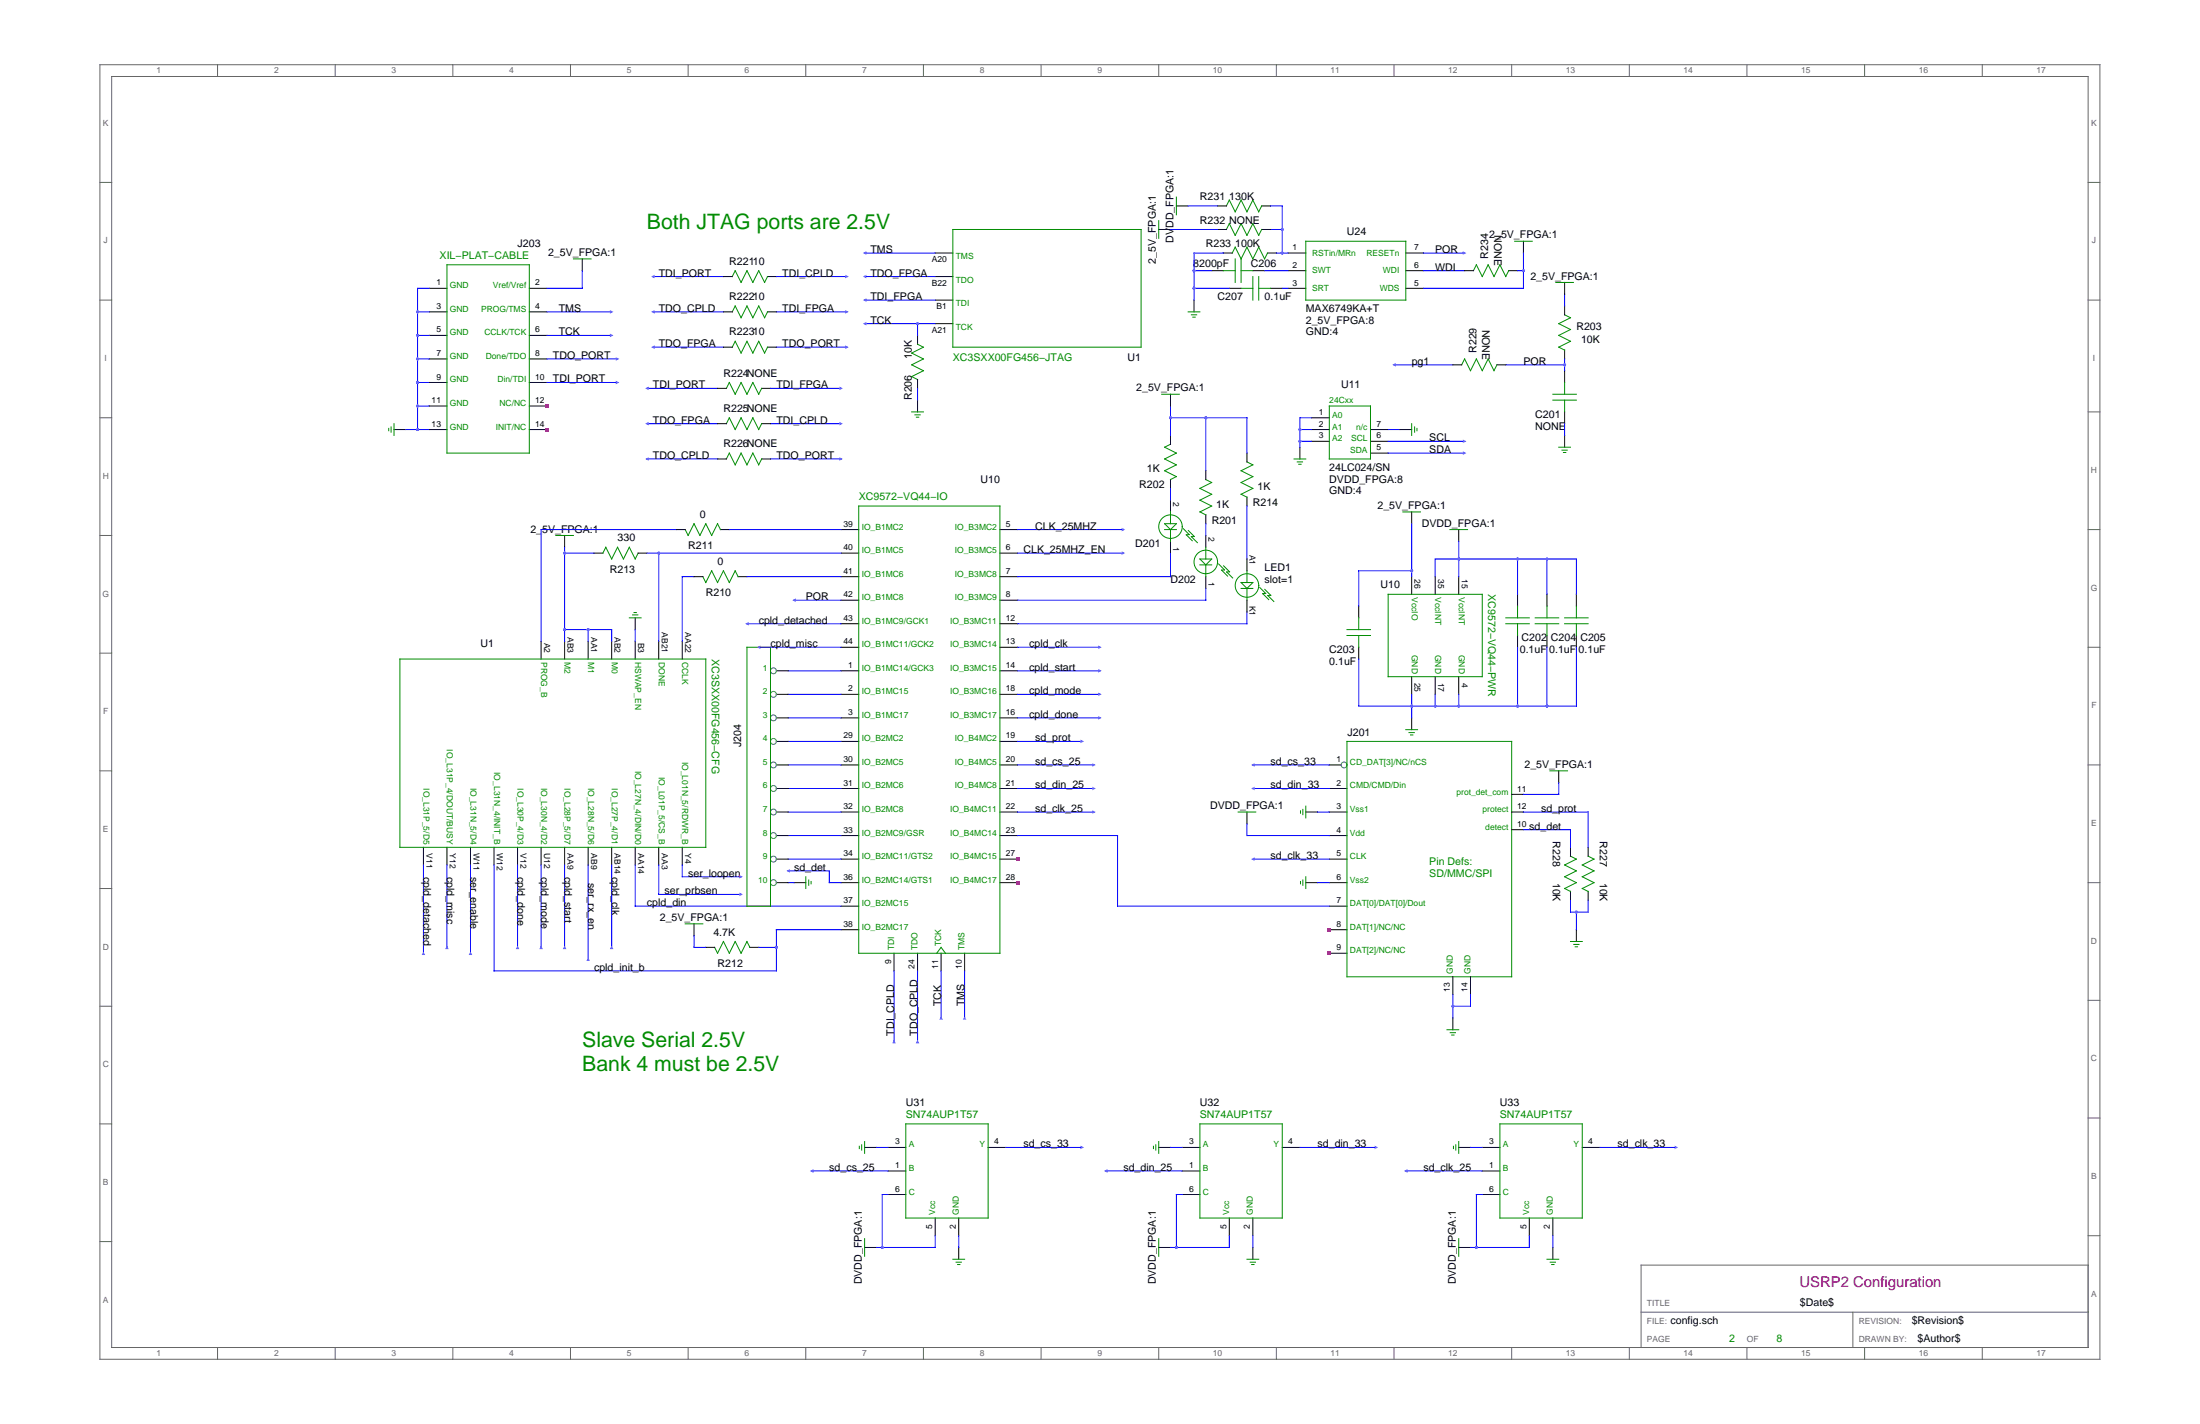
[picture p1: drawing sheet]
<svg xmlns="http://www.w3.org/2000/svg" width="432mm" height="279mm" viewBox="0 0 432 279" stroke-linecap="round" stroke-linejoin="round" font-family="sans-serif">
<g fill="none" stroke="#000" stroke-width=".2">
<path d="M114.3 50.8v2.3M180.1 65.8v1.8M180.1 74.5v1.7M180.1 78.5v2.3M307.1 60v1.8M307.1 68.7v1.7M307.1 72.7v2.3M229.7 85.4v1.8M229.7 94.1v1.7M229.7 98.1v2.3M236.7 92.4v1.7M307.1 80.8v2.3"/>
<path d="M307.1 85.4v2.3M229.7 106.2v2.3M236.7 101v1.8M260.9 150.1h2.3M260.9 154.7h3.5M260.9 159.3h3.5M296.7 159.3h2.3M296.7 155.9h2.3M260.9 163.9h3.5M260.9 168.6h3.5M260.9 173.2h3.5M260.9 177.8h3.5"/>
<path d="M296.7 162.8h2.3M260.9 182.4h3.5M260.9 187h3.5M285.2 191.7v3.4M288.6 191.7v3.4"/>
</g>
<g fill="none" stroke="#008b00" stroke-width=".2">
<path d="M112.5 50.8h3.5M180.1 67.5l1.1 .6-2.3 1.2 2.3 1.1-2.3 1.2 2.3 1.1-2.3 1.2 1.2 .6M304.8 77.4h4.6M304.8 78.5h4.6M307.1 75v2.4M307.1 78.5v2.3M307.1 61.8l1.1 .5-2.3 1.2 2.3 1.2-2.3 1.1 2.3 1.2-2.3 1.1 1.2 .6M178.9 80.8h2.3M179.6 81.4h1M179.9 81.9h.4M229.7 87.2l-1.1 .5 2.3 1.2-2.3 1.2 2.3 1.1-2.3 1.2 2.3 1.1-1.2 .6M236.7 94.1l1.1 .6-2.3 1.1 2.3 1.2-2.3 1.1 2.3 1.2-2.3 1.1 1.2 .6"/>
<path d="M305.9 87.7h2.3M306.6 88.3h1M306.9 88.8h.4M228.6 102.8h2.3l-1.2 1.1zM228.6 103.9h2.3M229.7 100.4v2.4M229.7 103.9v2.3M232.3 103.7l1.1 1.2h-.6l1.2 1.2M233.2 104.1l1.2 1.2h-.6l1.2 1.2M264.4 145.5h32.3v46.2h-32.3z"/>
<circle cx="229.7" cy="103.3" r="2.31"/>
</g>
<path d="M307.1 57.7v2.3M180.1 63.5v2.3M180.1 76.2v2.3M295.5 71.6h11.6M307.1 70.4v2.3M229.7 95.8v2.3M236.7 82v10.4M307.1 83.1v2.3" fill="none" stroke="#00f" stroke-width=".2"/>
<circle cx="263.8" cy="150.1" r=".58" fill="none" stroke="#008b8b" stroke-width=".2"/>
<g fill="#f00">
<path d="M260.6 182.1h.7v.7h-.7z"/>
<path d="M260.6 186.7h.7v.7h-.7z"/>
</g>
<g fill="none" stroke="#000" stroke-width=".2">
<path d="M84.3 56.6h3.4M103.9 56.6h3.5M183.6 58.9h3.4M183.6 54.3h3.4M183.6 49.6h3.4M84.3 61.2h3.4M84.3 65.8h3.4M84.3 70.4h3.4M84.3 75h3.4M84.3 79.7h3.4M103.9 61.2h3.5M103.9 65.8h3.5"/>
<path d="M103.9 70.4h3.5M103.9 75h3.5M103.9 79.7h3.5M183.6 63.5h3.4M77.3 84.3h2.3M84.3 84.3h3.4M103.9 84.3h3.5M106.2 125.8v3.5M110.8 125.8v3.5M115.4 125.8v3.5M120.1 125.8v3.5M124.7 125.8v3.5"/>
<path d="M129.3 125.8v3.5M133.9 125.8v3.5M244.7 159.3v2.3M256.3 159.3h2.3M83.1 166.3v3.4M87.7 166.3v3.4M92.3 166.3v3.4M97 166.3v3.4M101.6 166.3v3.4M106.2 166.3v3.4M110.8 166.3v3.4M115.4 166.3v3.4"/>
<path d="M120.1 166.3v3.4M124.7 166.3v3.4M129.3 166.3v3.4M133.9 166.3v3.4M256.3 173.2h2.3"/>
</g>
<g fill="none" stroke="#008b00" stroke-width=".2">
<path d="M87.7 52h16.2v36.9h-16.2zM187 45h37v23.1h-37zM76.3 84.1v.4M76.8 83.8v1M77.3 83.1v2.3M78.5 129.3h60v37h-60zM243 159.3h3.5M255.3 159.1v.5M255.7 158.8v1M256.3 158.2v2.3M255.3 173v.4M255.7 172.7v1"/>
<path d="M256.3 172v2.3"/>
</g>
<path d="M82 56.6v27.7M82 75h2.3M82 79.7h2.3M79.6 84.3h4.7M258.6 159.3h2.3M244.7 163.9h16.2M258.6 173.2h2.3" fill="none" stroke="#00f" stroke-width=".2"/>
<g fill="#f00">
<path d="M107 79.3h.7v.7h-.7z"/>
<path d="M107 83.9h.7v.7h-.7z"/>
</g>
<path d="M82 56.6h2.3M114.3 53.1v3.5h-6.9M169.7 58.9h13.9M169.7 54.3h13.9M82 70.4h2.3M82 65.8h2.3M82 61.2h2.3M169.7 63.5h13.9" fill="none" stroke="#00f" stroke-width=".2"/>
<g fill="none" stroke="#000" stroke-width=".2">
<path d="M165.1 103.9h3.4M165.1 108.5h3.4M165.1 113.1h3.4M165.1 117.8h3.4M196.3 103.9h3.4M196.3 108.5h3.4M196.3 113.1h3.4M196.3 117.8h3.4M277.1 113.1v3.5M281.7 113.1v3.5M286.3 113.1v3.5M165.1 122.4h3.4"/>
<path d="M165.1 127h3.4M165.1 131.6h3.4M165.1 136.2h3.4M196.3 122.4h3.4M196.3 127h3.4M196.3 131.6h3.4M196.3 136.2h3.4M277.1 132.8v3.4M281.7 132.8v3.4M286.3 132.8v3.4M165.1 140.9h3.4M165.1 145.5h3.4"/>
<path d="M165.1 150.1h3.4M165.1 154.7h3.4M165.1 159.3h3.4M196.3 140.9h3.4M196.3 145.5h3.4M196.3 150.1h3.4M196.3 154.7h3.4M196.3 159.3h3.4M165.1 163.9h3.4M165.1 168.6h3.4M165.1 173.2h3.4M165.1 177.8h3.4"/>
<path d="M196.3 163.9h3.4M196.3 168.6h3.4M196.3 173.2h3.4M165.1 182.4h3.4M175.5 187v3.5M180.1 187v3.5M184.7 187v3.5M189.3 187v3.5"/>
</g>
<path d="M168.5 99.3h27.8v87.7h-27.8zM272.5 116.6h18.4v16.2h-18.4zM183.8 187l.9-1.1 .9 1.1" fill="none" stroke="#008b00" stroke-width=".2"/>
<g fill="#f00">
<path d="M199.4 168.2h.7v.7h-.7z"/>
<path d="M199.4 172.8h.7v.7h-.7z"/>
</g>
<g fill="none" stroke="#00f" stroke-width=".2">
<path d="M128.1 54.3h13.9M152.4 54.3h13.8M169.7 49.6h13.9M229.7 45h9.3M233.2 40.4h5.8M234.4 53.1h3.4M234.4 56.6h6.9M240.1 49.6h-5.7v9.3M248.2 53.1h4.6M249.4 45h2.3M249.4 40.4h2.3v9.2M250.5 49.6h2.3"/>
<path d="M251.7 56.6h1.1M279.4 49.6h8.1M279.4 53.1h8.1M297.9 53.1h1.1M299 49.6v7h-19.6M107.4 65.8h12.7M107.4 61.2h12.7M107.4 70.4h13.8M107.4 75h13.8M127 76.2h13.8M128.1 61.2h13.9M128.1 68.1h13.9"/>
<path d="M151.2 76.2h13.9M152.4 61.2h13.8M152.4 68.1h13.8M229.7 79.7v5.7M273.6 71.6h11.6M127 83.1h13.8M127 90.1h13.8M151.2 83.1h13.9M151.2 90.1h13.9M229.7 82h15v6.9M244.7 99.3v10.4M255.1 86.6h2.3"/>
<path d="M255.1 84.3h2.3M257.4 82h-2.3v5.7M272.5 86.6h15M272.5 88.9h15M272.5 84.3h2.3M110.8 108.5h5.8M110.8 107.4v18.4M127 108.5h38.1M129.3 108.5v17.3M132.8 103.9h-26.6v21.9M136.2 113.1h-2.3v12.7M143.1 103.9h22"/>
<path d="M146.6 113.1h18.5M155.8 117.8h9.3M199.7 103.9h20.8M199.7 108.5h20.8M229.7 108.5v4.6h-30M236.7 115.5v2.3h-37M236.7 102.8v2.3M277.1 102.8v10.3M277.1 112h-10.4v6.9M281.7 113.1v-3.4h27.7v6.9M286.3 106.2v6.9M297.9 109.7v6.9"/>
<path d="M303.6 109.7v6.9M110.8 123.5h9.3v2.3M115.4 123.5v2.3M124.7 123.5v2.3M146.6 122.4h18.5M148.9 127h16.2M154.7 131.6h10.4M154.7 136.2h10.4M199.7 131.6h16.2M199.7 136.2h16.2M199.7 127h16.2M244.7 120.1v2.3h-45"/>
<path d="M277.1 136.2v4.7M281.7 136.2v2.3M286.3 136.2v2.3M297.9 127v11.5M303.6 127v11.5M309.4 127v11.5h-42.7v-9.2M154.7 159.3h10.4M154.7 154.7h10.4M154.7 150.1h10.4M154.7 140.9h10.4M154.7 145.5h10.4M199.7 159.3h15"/>
<path d="M199.7 154.7h15M199.7 150.1h15M199.7 140.9h16.2M199.7 145.5h12.7M245.9 154.7h15M245.9 150.1h15M299 159.3h12.7v7M305.9 153.6v2.3h-6.9M83.1 169.7v17.3M87.7 169.7v16.2M92.3 169.7v17.3M97 169.7v20.8h55.4v-8.1h12.7"/>
<path d="M101.6 169.7v16.2M106.2 169.7v16.2M110.8 169.7v16.2M115.4 169.7v18.5M120.1 169.7v16.2M124.7 169.7v8.1h40.4M129.3 169.7v5.8h16.2M133.9 169.7v2.3h11.6M154.7 163.9h10.4M154.7 168.6h10.4M154.7 173.2h1.1M154.7 170.9h8.1v2.3h2.3"/>
<path d="M199.7 163.9h19.6v13.9h41.6M244.7 161.6v2.3M245.9 168.6h15M299 162.8h9.2v3.5M308.2 176.6v2.4h3.5v-2.4M309.4 179v3.4M136.2 183.6v2.3h2.3M148.9 185.9h3.5M175.5 190.5v13.9M180.1 190.5v13.9M184.7 190.5v9.2M189.3 190.5v9.2"/>
<path d="M285.2 195.1v4.6M288.6 195.1v2.3h-3.4M159.3 229.8h15M172 225.1h2.3M174.3 234.4h-1.1v10.4M197.4 225.1h15M217 229.8h15M229.7 225.1h2.3M232 234.4h-1.1v10.4M255.1 225.1h15M275.9 229.8h15M288.6 225.1h2.3"/>
<path d="M290.9 234.4h-1.1v10.4M314 225.1h15M183.6 242.5v2.3h-11.6M188.2 242.5v2.3M241.3 242.5v2.3h-11.6M245.9 242.5v2.3M300.2 242.5v2.3h-11.6M304.8 242.5v2.3"/>
</g>
<g fill="none" stroke="#000" stroke-width=".2">
<path d="M142 54.3h1.7M150.6 54.3h1.8M227.4 45h2.3M230.9 40.4h2.3M234.4 58.9v2.3M237.8 53.1h2.3M239 45h1.7M239 40.4h1.7M240.1 49.6h1.8M241.3 56.6h2.3M245.9 53.1h2.3M247.6 45h1.8"/>
<path d="M247.6 40.4h1.8M248.8 49.6h1.7M249.4 56.6h2.3M252.8 53.1h3.5M252.8 56.6h3.5M252.8 49.6h3.5M275.9 53.1h3.5M275.9 56.6h3.5M275.9 49.6h3.5M287.5 53.1h1.7M296.1 53.1h1.8M299 47.3v2.3"/>
<path d="M307.1 55.4v2.3M140.8 76.2h1.8M142 61.2h1.7M142 68.1h1.7M149.5 76.2h1.7M150.6 61.2h1.8M150.6 68.1h1.8M229.7 77.4v2.3M285.2 71.6h1.7M293.8 71.6h1.7M140.8 83.1h1.8M140.8 90.1h1.8"/>
<path d="M149.5 83.1h1.7M149.5 90.1h1.7M244.7 88.9v1.7M244.7 97.5v1.8M255.1 87.7v2.4M257.4 82h3.5M257.4 86.6h3.5M257.4 84.3h3.5M269 88.9h3.5M269 86.6h3.5M269 84.3h3.5M274.8 84.3h2.3"/>
<path d="M110.8 105.1v2.3M116.6 108.5h1.7M125.2 108.5h1.8M132.8 103.9h1.7M136.2 113.1h1.7M141.4 103.9h1.7M144.9 113.1h1.7M236.7 105.1v2.3M236.7 113.1v2.4M244.7 109.7v2.3M244.7 117.8v2.3M266.7 118.9v2.3"/>
<path d="M277.1 100.4v2.4M286.3 103.9v2.3M297.9 116.6v2.3M303.6 116.6v2.3M309.4 116.6v2.3M124.7 121.2v2.3M152.4 131.6h2.3M152.4 136.2h2.3M266.7 127v2.3M297.9 124.7v2.3M303.6 124.7v2.3M309.4 124.7v2.3"/>
<path d="M152.4 140.9h2.3M152.4 145.5h2.3M152.4 150.1h2.3M152.4 154.7h2.3M152.4 159.3h2.3M277.1 140.9v2.3M305.9 151.2v2.4M152.4 173.2h2.3M152.4 163.9h2.3M152.4 168.6h2.3M155.8 173.2h2.4M308.2 166.3v1.7"/>
<path d="M308.2 174.9v1.7M311.7 166.3v1.7M311.7 174.9v1.7M136.2 181.3v2.3M138.5 185.9h1.8M147.2 185.9h1.7M285.2 199.7v2.3M309.4 182.4v2.3M169.7 225.1h2.3M174.3 225.1h3.5M174.3 229.8h3.5M174.3 234.4h3.5"/>
<path d="M183.6 239v3.5M188.2 239v3.5M193.9 225.1h3.5M227.4 225.1h2.3M232 225.1h3.5M232 229.8h3.5M232 234.4h3.5M241.3 239v3.5M245.9 239v3.5M251.7 225.1h3.4M286.3 225.1h2.3M290.9 225.1h3.5"/>
<path d="M290.9 229.8h3.5M290.9 234.4h3.5M300.2 239v3.5M304.8 239v3.5M310.6 225.1h3.4M169.7 244.8h2.3M188.2 244.8v2.3M227.4 244.8h2.3M245.9 244.8v2.3M286.3 244.8h2.3M304.8 244.8v2.3"/>
</g>
<g fill="none" stroke="#008b00" stroke-width=".2">
<path d="M230.9 38.7v3.4M143.7 54.3l.6-1.2 1.2 2.3 1.1-2.3 1.2 2.3 1.1-2.3 1.2 2.3 .5-1.1M227.4 43.3v3.5M240.1 53.1h2.3M240.7 40.4l.6-1.1 1.1 2.3 1.2-2.3 1.1 2.3 1.2-2.3 1.2 2.3 .5-1.2M240.7 45l.6-1.1 1.1 2.3 1.2-2.3 1.1 2.3 1.2-2.3 1.2 2.3 .5-1.2M241.9 49.6l.5-1.1 1.2 2.3M242.4 50.8v4.6M243.6 50.8v4.6M243.6 53.1h2.3M243.6 56.6h2.3M245.9 54.3v4.6"/>
<path d="M247.1 54.3v4.6M247.1 56.6h2.3M248.8 49.6l-.6 1.2-1.1-2.3-1.2 2.3-1.2-2.3-1.1 2.3M256.3 47.3h19.6v11.6h-19.6zM289.2 53.1l.6-1.1 1.1 2.3 1.2-2.3 1.1 2.3 1.2-2.3 1.1 2.3 .6-1.2M297.3 47.3h3.4M305.4 55.4h3.4M142.6 76.2l.5-1.2 1.2 2.4 1.2-2.4 1.1 2.4 1.2-2.4 1.1 2.4 .6-1.2M143.7 61.2l.6-1.2 1.2 2.3 1.1-2.3 1.2 2.3 1.1-2.3 1.2 2.3 .5-1.1M143.7 68.1l.6-1.1 1.2 2.3 1.1-2.3 1.2 2.3 1.1-2.3 1.2 2.3 .5-1.2M228 77.4h3.5M233.2 61.2h2.3"/>
<path d="M233.8 61.8h1.1M234.1 62.2h.5M260.9 79.7h8.1v10.4h-8.1zM286.9 71.6l.6-1.2 1.1 2.3 1.2-2.3 1.1 2.3 1.2-2.3 1.1 2.3 .6-1.1M142.6 83.1l.5-1.1 1.2 2.3 1.2-2.3 1.1 2.3 1.2-2.3 1.1 2.3 .6-1.2M142.6 90.1l.5-1.2 1.2 2.3 1.2-2.3 1.1 2.3 1.2-2.3 1.1 2.3 .6-1.1M244.7 90.6l1.2 .6-2.3 1.2 2.3 1.1-2.3 1.2 2.3 1.1-2.3 1.2 1.1 .6M254 90.1h2.3M254.6 90.6h1.1M254.9 91.1h.5M277.1 83.1v2.3M277.6 83.8v1"/>
<path d="M278.1 84.1v.4M109.1 105.1h3.4M118.3 108.5l.6-1.1 1.2 2.3 1.1-2.3 1.2 2.3 1.1-2.3 1.2 2.3 .5-1.2M134.5 103.9l.6 1.2 1.1-2.3 1.2 2.3 1.1-2.3 1.2 2.3 1.1-2.3 .6 1.1M137.9 113.1l.6 1.2 1.2-2.3 1.1 2.3 1.2-2.3 1.1 2.3 1.2-2.3 .6 1.1M235.5 109.7h2.3l-1.1 1.1zM235.5 110.8h2.3M236.7 107.4v2.3M236.7 110.8v2.3M239.2 110.7l1.1 1.1-.5 .1 1.1 1.1M240.2 111l1.1 1.2h-.5l1.1 1.2M243.6 114.3h2.3l-1.2 1.2z"/>
<path d="M243.6 115.5h2.3M244.7 112v2.3M244.7 115.5v2.3M247.3 115.3l1.1 1.1-.5 .1 1.1 1.1M248.2 115.6l1.2 1.2-.6 .1 1.2 1.1M275.3 100.4h3.5M284.6 103.9h3.4M297.9 118.9v2.3M303.6 118.9v2.3M309.4 118.9v2.3M123.5 121.2h2.3M124.2 120.7h1"/>
<path d="M124.4 120.2h.5M146.6 127h4.6v50.8h-4.6zM264.4 123.5h4.6M264.4 124.7h4.6M266.7 121.2v2.3M266.7 124.7v2.3M295.5 121.2h4.7M295.5 122.4h4.7M297.9 122.4v2.3M301.3 121.2h4.6M301.3 122.4h4.6M303.6 122.4v2.3"/>
<path d="M307.1 121.2h4.6M307.1 122.4h4.6M309.4 122.4v2.3M275.9 143.2h2.3M276.6 143.7h1M276.8 144.2h.5M304.2 151.2h3.5M158.2 172v2.3M158.7 172.7v1M159.2 173v.4M308.2 168l1.2 .6-2.3 1.1 2.3 1.2-2.3 1.1 2.3 1.2-2.3 1.1 1.1 .6M311.7 168l1.2 .6-2.3 1.1 2.3 1.2-2.3 1.1 2.3 1.2-2.3 1.1 1.1 .6"/>
<path d="M134.5 181.3h3.4M140.3 185.9l.5 1.1 1.2-2.3 1.1 2.3 1.2-2.3 1.2 2.3 1.1-2.3 .6 1.2M308.2 184.7h2.4M308.9 185.3h1M309.2 185.8h.4M284 202h2.3M284.6 202.6h1.1M284.9 203.1h.5M168.7 224.9v.5M169.1 224.6v1.1M169.7 224v2.3M177.8 220.5h16.1v18.5h-16.1z"/>
<path d="M226.4 224.9v.5M226.8 224.6v1.1M227.4 224v2.3M235.5 220.5h16.2v18.5h-16.2zM285.3 224.9v.5M285.7 224.6v1.1M286.3 224v2.3M294.4 220.5h16.2v18.5h-16.2zM169.7 243v3.5M187 247.1h2.3M187.7 247.7h1M187.9 248.1h.5"/>
<path d="M227.4 243v3.5M244.7 247.1h2.4M245.4 247.7h1M245.7 248.1h.4M286.3 243v3.5M303.6 247.1h2.3M304.3 247.7h1M304.6 248.1h.4"/>
<circle cx="236.7" cy="110.3" r="2.31"/>
<circle cx="244.7" cy="114.9" r="2.31"/>
</g>
<g fill="none" stroke="#008b8b" stroke-width=".2">
<circle cx="151.8" cy="136.2" r=".58"/>
<circle cx="151.8" cy="131.6" r=".58"/>
<circle cx="151.8" cy="154.7" r=".58"/>
<circle cx="151.8" cy="159.3" r=".58"/>
<circle cx="151.8" cy="145.5" r=".58"/>
<circle cx="151.8" cy="150.1" r=".58"/>
<circle cx="151.8" cy="140.9" r=".58"/>
<circle cx="151.8" cy="163.9" r=".58"/>
<circle cx="151.8" cy="168.6" r=".58"/>
<circle cx="151.8" cy="173.2" r=".58"/>
</g>
<g fill="none" stroke="#666" stroke-width=".2">
<path d="M19.6 12.7h392.6v254h-392.6zM21.9 15h387.9v249.4h-387.9zM42.7 12.7v2.3M65.8 12.7v2.3M88.9 12.7v2.3M112 12.7v2.3M135.1 12.7v2.3M158.2 12.7v2.3M181.2 12.7v2.3M204.3 12.7v2.3M227.4 12.7v2.3M250.5 12.7v2.3"/>
<path d="M273.6 12.7v2.3M296.7 12.7v2.3M319.8 12.7v2.3M342.9 12.7v2.3M366 12.7v2.3M389.1 12.7v2.3M19.6 35.8h2.3M409.8 35.8h2.4M19.6 58.9h2.3M409.8 58.9h2.4M19.6 82h2.3M409.8 80.8h2.4"/>
<path d="M19.6 105.1h2.3M409.8 103.9h2.4M19.6 128.2h2.3M409.8 127h2.4M19.6 151.2h2.3M409.8 150.1h2.4M19.6 174.3h2.3M409.8 173.2h2.4M19.6 197.4h2.3M409.8 196.3h2.4M409.8 219.4h2.4M19.6 220.5h2.3"/>
<path d="M19.6 243.6h2.3M322.1 257.5h87.7M363.7 257.5v6.9M409.8 248.2h-87.7v16.2M409.8 242.5h2.4M42.7 264.4v2.3M65.8 264.4v2.3M88.9 264.4v2.3M112 264.4v2.3M135.1 264.4v2.3M158.2 264.4v2.3M181.2 264.4v2.3"/>
<path d="M204.3 264.4v2.3M227.4 264.4v2.3M250.5 264.4v2.3M273.6 264.4v2.3M296.7 264.4v2.3M319.8 264.4v2.3M342.9 264.4v2.3M366 264.4v2.3M389.1 264.4v2.3"/>
</g>
<g fill="#a020f0">
<circle cx="236.7" cy="82" r=".29"/>
<circle cx="307.1" cy="71.6" r=".29"/>
<circle cx="180.1" cy="63.5" r=".29"/>
</g>
<g fill="#f00">
<path d="M260.6 182.1h.7v.7h-.7z"/>
<path d="M260.6 186.7h.7v.7h-.7z"/>
</g>
<g fill="#a020f0">
<circle cx="82" cy="84.3" r=".29"/>
<circle cx="82" cy="75" r=".29"/>
<circle cx="82" cy="79.7" r=".29"/>
<circle cx="82" cy="70.4" r=".29"/>
<circle cx="82" cy="65.8" r=".29"/>
<circle cx="82" cy="61.2" r=".29"/>
</g>
<g fill="#f00">
<path d="M107 79.3h.7v.7h-.7z"/>
<path d="M107 83.9h.7v.7h-.7z"/>
</g>
<g fill="#a020f0">
<path d="M169.4 58.9l.6-.4v.7z"/>
<path d="M169.4 63.5l.6-.3v.6z"/>
<path d="M169.4 54.3l.6-.4v.7z"/>
<circle cx="82" cy="70.4" r=".29"/>
<circle cx="82" cy="65.8" r=".29"/>
<circle cx="82" cy="61.2" r=".29"/>
<circle cx="180.1" cy="63.5" r=".29"/>
</g>
<g fill="#f00">
<path d="M199.4 168.2h.7v.7h-.7z"/>
<path d="M199.4 172.8h.7v.7h-.7z"/>
</g>
<g fill="#a020f0">
<path d="M214.4 159l.7 .3-.7 .4z"/>
<path d="M214.4 154.4l.7 .3-.7 .4z"/>
<path d="M214.4 149.7l.7 .4-.7 .3z"/>
<path d="M146.3 122.4l.7-.4v.7z"/>
<path d="M155.5 117.8l.7-.4v.7z"/>
<path d="M215.5 126.7l.7 .3-.7 .3z"/>
<path d="M215.5 131.3l.7 .3-.7 .4z"/>
<path d="M215.5 135.9l.7 .3-.7 .4z"/>
<path d="M215.5 140.5l.7 .4-.7 .3z"/>
<path d="M287.1 86.2l.7 .4-.7 .3z"/>
<path d="M287.1 88.6l.7 .3-.7 .3z"/>
<path d="M120.1 185.5l.3 .7h-.7z"/>
<path d="M110.8 185.5l.4 .7h-.7z"/>
<path d="M106.2 185.5l.3 .7h-.6z"/>
<path d="M101.6 185.5l.3 .7h-.7z"/>
<path d="M145.1 171.7l.7 .3-.7 .4z"/>
<path d="M145.1 175.1l.7 .4-.7 .3z"/>
<path d="M115.4 187.8l.4 .7h-.7z"/>
<path d="M92.3 186.7l.4 .7h-.7z"/>
<path d="M220.2 103.6l.6 .3-.6 .4z"/>
<path d="M220.2 108.2l.6 .3-.6 .4z"/>
<path d="M184.7 199.4l.4 .7h-.7z"/>
<path d="M189.3 199.4l.4 .7h-.7z"/>
<path d="M119.7 65.5l.7 .3-.7 .4z"/>
<path d="M119.7 60.8l.7 .4-.7 .3z"/>
<path d="M169.4 49.6l.6-.3v.7z"/>
<path d="M120.9 70.1l.7 .3-.7 .4z"/>
<path d="M120.9 74.7l.7 .3-.7 .4z"/>
<path d="M175.5 204l.3 .7h-.7z"/>
<path d="M180.1 204l.3 .7h-.7z"/>
<path d="M127.8 54.3l.7-.4v.7z"/>
<path d="M165.9 60.8l.7 .4-.7 .3z"/>
<path d="M165.9 53.9l.7 .4-.7 .3z"/>
<path d="M127.8 68.1l.7-.3v.7z"/>
<path d="M165.9 67.8l.7 .3-.7 .4z"/>
<path d="M127.8 61.2l.7-.4v.7z"/>
<path d="M126.6 76.2l.7-.3v.6z"/>
<path d="M164.7 75.9l.7 .3-.7 .3z"/>
<path d="M164.7 82.8l.7 .3-.7 .4z"/>
<path d="M126.6 83.1l.7-.3v.7z"/>
<path d="M164.7 89.7l.7 .4-.7 .3z"/>
<path d="M126.6 90.1l.7-.4v.7z"/>
<path d="M83.1 186.7l.4 .7h-.7z"/>
<path d="M87.7 185.5l.4 .7h-.7z"/>
<path d="M148.6 127l.7-.3v.6z"/>
<path d="M212.1 145.1l.7 .4-.7 .3z"/>
<path d="M154.3 170.9l.7-.4v.7z"/>
<path d="M273.3 71.6l.7-.4v.7z"/>
<path d="M287.1 49.3l.7 .3-.7 .4z"/>
<path d="M245.6 150.1l.6-.4v.7z"/>
<path d="M245.6 154.7l.6-.3v.7z"/>
<path d="M245.6 168.6l.6-.4v.7z"/>
<path d="M159 229.8l.7-.4v.7z"/>
<path d="M212.1 224.8l.7 .3-.7 .4z"/>
<path d="M216.7 229.8l.7-.4v.7z"/>
<path d="M269.8 224.8l.7 .3-.7 .4z"/>
<path d="M275.6 229.8l.7-.4v.7z"/>
<path d="M328.7 224.8l.7 .3-.7 .4z"/>
<circle cx="286.3" cy="109.7" r=".29"/>
<circle cx="286.3" cy="138.5" r=".29"/>
<circle cx="281.7" cy="138.5" r=".29"/>
<circle cx="277.1" cy="138.5" r=".29"/>
<circle cx="277.1" cy="112" r=".29"/>
<circle cx="110.8" cy="123.5" r=".29"/>
<circle cx="115.4" cy="123.5" r=".29"/>
<circle cx="129.3" cy="108.5" r=".29"/>
<circle cx="229.7" cy="82" r=".29"/>
<circle cx="236.7" cy="82" r=".29"/>
<circle cx="297.9" cy="109.7" r=".29"/>
<circle cx="297.9" cy="138.5" r=".29"/>
<circle cx="303.6" cy="109.7" r=".29"/>
<circle cx="303.6" cy="138.5" r=".29"/>
<circle cx="110.8" cy="108.5" r=".29"/>
<circle cx="255.1" cy="84.3" r=".29"/>
<circle cx="255.1" cy="86.6" r=".29"/>
<circle cx="152.4" cy="185.9" r=".29"/>
<circle cx="309.4" cy="179" r=".29"/>
<circle cx="285.2" cy="197.4" r=".29"/>
<circle cx="299" cy="53.1" r=".29"/>
<circle cx="234.4" cy="53.1" r=".29"/>
<circle cx="234.4" cy="56.6" r=".29"/>
<circle cx="251.7" cy="49.6" r=".29"/>
<circle cx="251.7" cy="45" r=".29"/>
<circle cx="173.2" cy="244.8" r=".29"/>
<circle cx="230.9" cy="244.8" r=".29"/>
<circle cx="289.8" cy="244.8" r=".29"/>
</g>
<g font-size="4.2" fill="#008b00">
<text x="127" y="45">Both JTAG ports are 2.5V</text>
<text x="114.3" y="205.5">Slave Serial 2.5V</text>
<text x="114.3" y="210.1">Bank 4 must be 2.5V</text>
</g>
<text font-size="2.9" fill="#f00" x="353.2" y="252.5">USRP2 Configuration</text>
<g font-size="2.1">
<text x="235.5" y="39.3">R231</text>
<text x="241.3" y="39.3">130K</text>
<text x="230.3" y="47.6" transform="rotate(-90 230.3 47.6)">DVDD_FPGA:1</text>
<text x="235.5" y="43.9">R232 NONE</text>
<text x="264.4" y="46.2">U24</text>
<text x="292.3" y="46.8">2_5V_FPGA:1</text>
<text x="293.2" y="46.2" transform="rotate(90 293.2 46.2)">NONE</text>
<text x="101.6" y="48.5">J203</text>
<text x="107.6" y="50.2">2_5V_FPGA:1</text>
<text x="143.1" y="52">R22110</text>
<text x="170.9" y="49.6">TMS</text>
<text x="226.8" y="51.7" transform="rotate(-90 226.8 51.7)">2_5V_FPGA:1</text>
<text x="234.2" y="52.3">8200pF</text>
<text x="236.7" y="48.5">R233</text>
<text x="242.4" y="48.5">100K</text>
<text x="245.5" y="52.3">C206</text>
<text x="281.7" y="49.6">POR</text>
<text x="281.7" y="53.1">WDI</text>
<text x="292.1" y="50.8" transform="rotate(-90 292.1 50.8)">R234</text>
<text x="129.3" y="54.3">TDI_PORT</text>
<text x="143.1" y="58.9">R22210</text>
<text x="153.5" y="54.3">TDI_CPLD</text>
<text x="170.9" y="58.9">TDI_FPGA</text>
<text x="170.9" y="54.3">TDO_FPGA</text>
<text x="239" y="58.9">C207</text>
<text x="248.2" y="58.9">0.1uF</text>
<text x="300.4" y="54.8">2_5V_FPGA:1</text>
<text x="109.7" y="65.8">TCK</text>
<text x="109.7" y="61.2">TMS</text>
<text x="129.3" y="61.2">TDO_CPLD</text>
<text x="143.1" y="65.8">R22310</text>
<text x="153.5" y="61.2">TDI_FPGA</text>
<text x="170.9" y="63.5">TCK</text>
<text x="256.3" y="61.2">MAX6749KA+T</text>
<text x="256.3" y="63.5">2_5V_FPGA:8</text>
<text x="256.3" y="65.8">GND:4</text>
<text x="290.9" y="64.7" transform="rotate(90 290.9 64.7)">NONE</text>
<text x="309.4" y="64.7">R203</text>
<text x="108.5" y="70.4">TDO_PORT</text>
<text x="129.3" y="68.1">TDO_FPGA</text>
<text x="153.5" y="68.1">TDO_PORT</text>
<text x="178.9" y="70.4" transform="rotate(-90 178.9 70.4)">10K</text>
<text x="221.3" y="70.8">U1</text>
<text x="277.1" y="71.6">pg1</text>
<text x="289.8" y="69.3" transform="rotate(-90 289.8 69.3)">R229</text>
<text x="299" y="71.6">POR</text>
<text x="310.3" y="67.3">10K</text>
<text x="108.5" y="75">TDI_PORT</text>
<text x="128.1" y="76.2">TDI_PORT</text>
<text x="142" y="73.9">R224NONE</text>
<text x="152.4" y="76.2">TDI_FPGA</text>
<text x="223" y="76.8">2_5V_FPGA:1</text>
<text x="263.2" y="76.2">U11</text>
<text x="128.1" y="83.1">TDO_FPGA</text>
<text x="142" y="80.8">R225NONE</text>
<text x="152.4" y="83.1">TDI_CPLD</text>
<text x="178.9" y="78.5" transform="rotate(-90 178.9 78.5)">R206</text>
<text x="301.3" y="82">C201</text>
<text x="142" y="87.7">R226NONE</text>
<text x="280.5" y="86.6">SCL</text>
<text x="280.5" y="88.9">SDA</text>
<text x="301.3" y="84.3">NONE</text>
<text x="128.1" y="90.1">TDO_CPLD</text>
<text x="152.4" y="90.1">TDO_PORT</text>
<text x="192.4" y="94.7">U10</text>
<text x="223.6" y="95.8">R202</text>
<text x="225.1" y="92.7">1K</text>
<text x="260.9" y="92.4">24LC024/SN</text>
<text x="260.9" y="94.7">DVDD_FPGA:8</text>
<text x="137.4" y="101.6">0</text>
<text x="238.7" y="99.6">1K</text>
<text x="245.9" y="99.3">R214</text>
<text x="246.8" y="96.2">1K</text>
<text x="260.9" y="97">GND:4</text>
<text x="270.4" y="99.9">2_5V_FPGA:1</text>
<text x="104.1" y="104.5">2_5V_FPGA:1</text>
<text x="121.2" y="106.2">330</text>
<text x="135.1" y="107.7">R211</text>
<text x="203.2" y="103.9">CLK_25MHZ</text>
<text x="222.8" y="107.4">D201</text>
<text x="237.8" y="102.8">R201</text>
<text x="279.1" y="103.3">DVDD_FPGA:1</text>
<text x="119.7" y="112.3">R213</text>
<text x="140.8" y="110.8">0</text>
<text x="200.9" y="108.5">CLK_25MHZ_EN</text>
<text x="248.2" y="112">LED1</text>
<text x="138.5" y="117">R210</text>
<text x="158.2" y="117.8">POR</text>
<text x="229.7" y="114.3">D202</text>
<text x="248.2" y="114.3">slot=1</text>
<text x="270.9" y="115.5">U10</text>
<text x="148.9" y="122.4">cpld_detached</text>
<text x="298.6" y="125.8">C202</text>
<text x="304.4" y="125.8">C204</text>
<text x="310.2" y="125.8">C205</text>
<text x="94.3" y="127">U1</text>
<text x="151.2" y="127">cpld_misc</text>
<text x="202" y="127">cpld_clk</text>
<text x="202" y="131.6">cpld_start</text>
<text x="260.9" y="128.2">C203</text>
<text x="260.9" y="130.5">0.1uF</text>
<text x="298.3" y="128.2">0.1uF</text>
<text x="304.1" y="128.2">0.1uF</text>
<text x="309.8" y="128.2">0.1uF</text>
<text x="202" y="136.2">cpld_mode</text>
<text x="202" y="140.9">cpld_done</text>
<text x="145.5" y="146.6" transform="rotate(-90 145.5 146.6)">J204</text>
<text x="203.2" y="145.5">sd_prot</text>
<text x="264.5" y="144.3">J201</text>
<text x="203.2" y="154.7">sd_din_25</text>
<text x="203.2" y="150.1">sd_cs_25</text>
<text x="249.4" y="150.1">sd_cs_33</text>
<text x="249.4" y="154.7">sd_din_33</text>
<text x="299.2" y="150.7">2_5V_FPGA:1</text>
<text x="203.2" y="159.3">sd_clk_25</text>
<text x="237.5" y="158.7">DVDD_FPGA:1</text>
<text x="302.5" y="159.3">sd_prot</text>
<text x="300.2" y="162.8">sd_det</text>
<text x="304.8" y="165.1" transform="rotate(90 304.8 165.1)">R228</text>
<text x="314" y="165.1" transform="rotate(90 314 165.1)">R227</text>
<text x="83.1" y="172" transform="rotate(90 83.1 172)">cpld_detached</text>
<text x="87.7" y="172" transform="rotate(90 87.7 172)">cpld_misc</text>
<text x="92.3" y="172" transform="rotate(90 92.3 172)">ser_enable</text>
<text x="101.6" y="172" transform="rotate(90 101.6 172)">cpld_done</text>
<text x="106.2" y="172" transform="rotate(90 106.2 172)">cpld_mode</text>
<text x="110.8" y="172" transform="rotate(90 110.8 172)">cpld_start</text>
<text x="115.4" y="173.2" transform="rotate(90 115.4 173.2)">ser_rx_en</text>
<text x="120.1" y="172" transform="rotate(90 120.1 172)">cpld_clk</text>
<text x="135.1" y="172">ser_loopen</text>
<text x="155.8" y="170.9">sd_det</text>
<text x="249.4" y="168.6">sd_clk_33</text>
<text x="304.8" y="173.2" transform="rotate(90 304.8 173.2)">10K</text>
<text x="314" y="173.2" transform="rotate(90 314 173.2)">10K</text>
<text x="127" y="177.8">cpld_din</text>
<text x="130.4" y="175.5">ser_prbsen</text>
<text x="129.5" y="180.7">2_5V_FPGA:1</text>
<text x="140" y="183.6">4.7K</text>
<text x="116.6" y="190.5">cpld_init_b</text>
<text x="140.8" y="189.7">R212</text>
<text x="184.7" y="197.4" transform="rotate(-90 184.7 197.4)">TCK</text>
<text x="189.3" y="197.4" transform="rotate(-90 189.3 197.4)">TMS</text>
<text x="175.5" y="203.2" transform="rotate(-90 175.5 203.2)">TDI_CPLD</text>
<text x="180.1" y="203.2" transform="rotate(-90 180.1 203.2)">TDO_CPLD</text>
<text x="177.8" y="217.1">U31</text>
<text x="235.5" y="217.1">U32</text>
<text x="294.4" y="217.1">U33</text>
<text x="200.9" y="225.1">sd_cs_33</text>
<text x="258.6" y="225.1">sd_din_33</text>
<text x="317.5" y="225.1">sd_clk_33</text>
<text x="162.8" y="229.8">sd_cs_25</text>
<text x="220.5" y="229.8">sd_din_25</text>
<text x="279.4" y="229.8">sd_clk_25</text>
<text x="169.1" y="252" transform="rotate(-90 169.1 252)">DVDD_FPGA:1</text>
<text x="226.8" y="252" transform="rotate(-90 226.8 252)">DVDD_FPGA:1</text>
<text x="285.7" y="252" transform="rotate(-90 285.7 252)">DVDD_FPGA:1</text>
<text x="353.3" y="256.3">$Date$</text>
<text x="327.9" y="259.8">config.sch</text>
<text x="375.2" y="259.8">$Revision$</text>
<text x="376.4" y="263.2">$Author$</text>
</g>
<g font-size="2.1" fill="#008b00">
<text x="86.3" y="50.8">XIL−PLAT−CABLE</text>
<text x="187" y="70.8">XC3SXX00FG456−JTAG</text>
<text x="168.5" y="98.1">XC9572−VQ44−IO</text>
<text x="292.1" y="116.6" transform="rotate(90 292.1 116.6)">XC9572−VQ44−PWR</text>
<text x="139.7" y="129.3" transform="rotate(90 139.7 129.3)">XC3SXX00FG456−CFG</text>
<text x="280.5" y="169.7">Pin Defs:</text>
<text x="280.5" y="172">SD/MMC/SPI</text>
<text x="177.8" y="219.4">SN74AUP1T57</text>
<text x="235.5" y="219.4">SN74AUP1T57</text>
<text x="294.4" y="219.4">SN74AUP1T57</text>
<text x="339.4" y="263.2">2</text>
<text x="348.7" y="263.2">8</text>
</g>
<g font-size="1.7" fill="#666">
<text x="30.7" y="14.3">1</text>
<text x="53.8" y="14.3">2</text>
<text x="76.9" y="14.3">3</text>
<text x="100" y="14.3">4</text>
<text x="123.1" y="14.3">5</text>
<text x="146.1" y="14.3">6</text>
<text x="169.2" y="14.3">7</text>
<text x="192.3" y="14.3">8</text>
<text x="215.4" y="14.3">9</text>
<text x="238" y="14.3">10</text>
<text x="261.1" y="14.3">11</text>
<text x="284.2" y="14.3">12</text>
<text x="307.3" y="14.3">13</text>
<text x="330.4" y="14.3">14</text>
<text x="353.5" y="14.3">15</text>
<text x="376.6" y="14.3">16</text>
<text x="399.7" y="14.3">17</text>
<text x="20.2" y="24.7">K</text>
<text x="410.4" y="24.7">K</text>
<text x="20.3" y="47.8">J</text>
<text x="410.6" y="47.8">J</text>
<text x="20.5" y="70.9">I</text>
<text x="410.8" y="70.9">I</text>
<text x="20.2" y="94">H</text>
<text x="410.4" y="92.8">H</text>
<text x="20.1" y="117.1">G</text>
<text x="410.4" y="115.9">G</text>
<text x="20.3" y="140.1">F</text>
<text x="410.5" y="139">F</text>
<text x="20.2" y="163.2">E</text>
<text x="410.4" y="162.1">E</text>
<text x="410.4" y="185.2">D</text>
<text x="20.2" y="186.3">D</text>
<text x="20.2" y="209.4">C</text>
<text x="410.4" y="208.3">C</text>
<text x="20.2" y="232.5">B</text>
<text x="410.4" y="231.3">B</text>
<text x="20.2" y="255.6">A</text>
<text x="323.3" y="256.3">TITLE</text>
<text x="410.4" y="254.4">A</text>
<text x="323.3" y="259.8">FILE:</text>
<text x="323.3" y="263.2">PAGE</text>
<text x="342.9" y="263.2">OF</text>
<text x="364.8" y="259.8">REVISION:</text>
<text x="364.8" y="263.2">DRAWN BY:</text>
<text x="30.7" y="266">1</text>
<text x="53.8" y="266">2</text>
<text x="76.9" y="266">3</text>
<text x="100" y="266">4</text>
<text x="123.1" y="266">5</text>
<text x="146.1" y="266">6</text>
<text x="169.2" y="266">7</text>
<text x="192.3" y="266">8</text>
<text x="215.4" y="266">9</text>
<text x="238" y="266">10</text>
<text x="261.1" y="266">11</text>
<text x="284.2" y="266">12</text>
<text x="307.3" y="266">13</text>
<text x="330.4" y="266">14</text>
<text x="353.5" y="266">15</text>
<text x="376.6" y="266">16</text>
<text x="399.7" y="266">17</text>
</g>
<g font-size="1.7">
<text x="182.9" y="51.4">A20</text>
<text x="253.7" y="52.6">2</text>
<text x="253.7" y="49.1">1</text>
<text x="277.6" y="49.1">7</text>
<text x="277.6" y="52.6">6</text>
<text x="85.6" y="56">1</text>
<text x="105" y="56">2</text>
<text x="182.9" y="56.1">B22</text>
<text x="253.7" y="56.1">3</text>
<text x="277.6" y="56.1">5</text>
<text x="85.6" y="60.6">3</text>
<text x="85.6" y="65.2">5</text>
<text x="105" y="60.6">4</text>
<text x="105" y="65.2">6</text>
<text x="182.9" y="65.3">A21</text>
<text x="183.8" y="60.7">B1</text>
<text x="85.6" y="69.9">7</text>
<text x="105" y="69.9">8</text>
<text x="85.6" y="74.5">9</text>
<text x="105" y="74.5">10</text>
<text x="84.7" y="79.1">11</text>
<text x="84.7" y="83.7">13</text>
<text x="105" y="79.1">12</text>
<text x="105" y="83.7">14</text>
<text x="258.8" y="81.4">1</text>
<text x="258.8" y="83.7">2</text>
<text x="270.1" y="83.7">7</text>
<text x="258.8" y="86">3</text>
<text x="270.1" y="88.3">5</text>
<text x="270.1" y="86">6</text>
<text x="230.3" y="98.4" transform="rotate(90 230.3 98.4)">2</text>
<text x="165.5" y="103.3">39</text>
<text x="165.5" y="107.9">40</text>
<text x="197.4" y="103.3">5</text>
<text x="197.4" y="107.9">6</text>
<text x="230.3" y="107.3" transform="rotate(90 230.3 107.3)">1</text>
<text x="237.2" y="105.3" transform="rotate(90 237.2 105.3)">2</text>
<text x="165.5" y="112.6">41</text>
<text x="197.4" y="112.6">7</text>
<text x="245.3" y="108.9" transform="rotate(90 245.3 108.9)">A1</text>
<text x="277.6" y="113.6" transform="rotate(90 277.6 113.6)">26</text>
<text x="282.3" y="113.6" transform="rotate(90 282.3 113.6)">35</text>
<text x="286.9" y="113.6" transform="rotate(90 286.9 113.6)">15</text>
<text x="165.5" y="117.2">42</text>
<text x="197.4" y="117.2">8</text>
<text x="237.2" y="114.2" transform="rotate(90 237.2 114.2)">1</text>
<text x="245.3" y="118.9" transform="rotate(90 245.3 118.9)">K1</text>
<text x="111.4" y="125" transform="rotate(90 111.4 125)">AB3</text>
<text x="116" y="125" transform="rotate(90 116 125)">AA1</text>
<text x="120.6" y="125" transform="rotate(90 120.6 125)">AB2</text>
<text x="129.9" y="124.1" transform="rotate(90 129.9 124.1)">AB21</text>
<text x="134.5" y="124.1" transform="rotate(90 134.5 124.1)">AA22</text>
<text x="165.5" y="121.8">43</text>
<text x="197.4" y="121.8">12</text>
<text x="106.8" y="126.1" transform="rotate(90 106.8 126.1)">A2</text>
<text x="125.2" y="126.1" transform="rotate(90 125.2 126.1)">B3</text>
<text x="165.5" y="126.4">44</text>
<text x="166.5" y="131">1</text>
<text x="197.4" y="126.4">13</text>
<text x="197.4" y="131">14</text>
<text x="166.5" y="135.7">2</text>
<text x="197.4" y="135.7">18</text>
<text x="277.6" y="133.9" transform="rotate(90 277.6 133.9)">25</text>
<text x="282.3" y="133.9" transform="rotate(90 282.3 133.9)">17</text>
<text x="286.9" y="133.9" transform="rotate(90 286.9 133.9)">4</text>
<text x="166.5" y="140.3">3</text>
<text x="197.4" y="140.3">16</text>
<text x="165.5" y="144.9">29</text>
<text x="165.5" y="149.5">30</text>
<text x="197.4" y="144.9">19</text>
<text x="197.4" y="149.5">20</text>
<text x="262.3" y="149.5">1</text>
<text x="165.5" y="154.1">31</text>
<text x="197.4" y="154.1">21</text>
<text x="262.3" y="154.1">2</text>
<text x="297.8" y="155.3">11</text>
<text x="165.5" y="158.7">32</text>
<text x="197.4" y="158.7">22</text>
<text x="262.3" y="158.7">3</text>
<text x="297.8" y="158.8">12</text>
<text x="83.7" y="167.4" transform="rotate(90 83.7 167.4)">V11</text>
<text x="88.3" y="167.4" transform="rotate(90 88.3 167.4)">Y12</text>
<text x="92.9" y="167.4" transform="rotate(90 92.9 167.4)">W11</text>
<text x="97.5" y="167.4" transform="rotate(90 97.5 167.4)">W12</text>
<text x="102.2" y="167.4" transform="rotate(90 102.2 167.4)">V12</text>
<text x="106.8" y="167.4" transform="rotate(90 106.8 167.4)">U12</text>
<text x="111.4" y="167.4" transform="rotate(90 111.4 167.4)">AA9</text>
<text x="116" y="167.4" transform="rotate(90 116 167.4)">AB9</text>
<text x="120.6" y="167.4" transform="rotate(90 120.6 167.4)">AB14</text>
<text x="125.2" y="167.4" transform="rotate(90 125.2 167.4)">AA14</text>
<text x="129.9" y="167.4" transform="rotate(90 129.9 167.4)">AA3</text>
<text x="134.5" y="167.4" transform="rotate(90 134.5 167.4)">Y4</text>
<text x="165.5" y="163.4">33</text>
<text x="165.5" y="168">34</text>
<text x="197.4" y="163.4">23</text>
<text x="197.4" y="168">27</text>
<text x="262.3" y="163.4">4</text>
<text x="262.3" y="168">5</text>
<text x="297.8" y="162.3">10</text>
<text x="165.5" y="172.6">36</text>
<text x="197.4" y="172.6">28</text>
<text x="262.3" y="172.6">6</text>
<text x="165.5" y="177.2">37</text>
<text x="262.3" y="177.2">7</text>
<text x="165.5" y="181.8">38</text>
<text x="262.3" y="181.8">8</text>
<text x="174.9" y="189.1" transform="rotate(-90 174.9 189.1)">9</text>
<text x="179.5" y="190" transform="rotate(-90 179.5 190)">24</text>
<text x="184.1" y="190" transform="rotate(-90 184.1 190)">11</text>
<text x="188.7" y="190" transform="rotate(-90 188.7 190)">10</text>
<text x="262.3" y="186.5">9</text>
<text x="284.6" y="194.6" transform="rotate(-90 284.6 194.6)">13</text>
<text x="288" y="194.6" transform="rotate(-90 288 194.6)">14</text>
<text x="175.7" y="224.6">3</text>
<text x="195.1" y="224.6">4</text>
<text x="233.4" y="224.6">3</text>
<text x="252.8" y="224.6">4</text>
<text x="292.3" y="224.6">3</text>
<text x="311.7" y="224.6">4</text>
<text x="175.7" y="229.2">1</text>
<text x="175.7" y="233.8">6</text>
<text x="233.4" y="229.2">1</text>
<text x="233.4" y="233.8">6</text>
<text x="292.3" y="229.2">1</text>
<text x="292.3" y="233.8">6</text>
<text x="183" y="241.1" transform="rotate(-90 183 241.1)">5</text>
<text x="187.6" y="241.1" transform="rotate(-90 187.6 241.1)">2</text>
<text x="240.7" y="241.1" transform="rotate(-90 240.7 241.1)">5</text>
<text x="245.3" y="241.1" transform="rotate(-90 245.3 241.1)">2</text>
<text x="299.6" y="241.1" transform="rotate(-90 299.6 241.1)">5</text>
<text x="304.2" y="241.1" transform="rotate(-90 304.2 241.1)">2</text>
</g>
<g font-size="1.7" fill="#008b00">
<text x="187.6" y="50.9">TMS</text>
<text x="257.5" y="53.6">SWT</text>
<text x="257.5" y="50.1">RSTin/MRn</text>
<text x="268.2" y="50.1">RESETn</text>
<text x="271.4" y="53.6">WDI</text>
<text x="88.3" y="56.6">GND</text>
<text x="96.7" y="56.6">Vref/Vref</text>
<text x="187.6" y="55.5">TDO</text>
<text x="257.5" y="57.1">SRT</text>
<text x="270.8" y="57.1">WDS</text>
<text x="88.3" y="61.2">GND</text>
<text x="88.3" y="65.8">GND</text>
<text x="94.4" y="61.2">PROG/TMS</text>
<text x="95.1" y="65.8">CCLK/TCK</text>
<text x="187.6" y="64.7">TCK</text>
<text x="187.6" y="60.1">TDI</text>
<text x="88.3" y="70.4">GND</text>
<text x="95.3" y="70.4">Done/TDO</text>
<text x="88.3" y="75">GND</text>
<text x="97.7" y="75">Din/TDI</text>
<text x="88.3" y="79.7">GND</text>
<text x="98" y="79.7">NC/NC</text>
<text x="260.9" y="79.1">24Cxx</text>
<text x="261.5" y="82">A0</text>
<text x="88.3" y="84.3">GND</text>
<text x="97.3" y="84.3">INIT/NC</text>
<text x="261.5" y="86.6">A2</text>
<text x="261.5" y="84.3">A1</text>
<text x="265" y="88.9">SDA</text>
<text x="265.2" y="86.6">SCL</text>
<text x="266.2" y="84.3">n/c</text>
<text x="169.1" y="103.9">IO_B1MC2</text>
<text x="187.4" y="103.9">IO_B3MC2</text>
<text x="169.1" y="108.5">IO_B1MC5</text>
<text x="169.1" y="113.1">IO_B1MC6</text>
<text x="187.4" y="108.5">IO_B3MC5</text>
<text x="187.4" y="113.1">IO_B3MC8</text>
<text x="169.1" y="117.8">IO_B1MC8</text>
<text x="187.4" y="117.8">IO_B3MC9</text>
<text x="277.1" y="117.2" transform="rotate(90 277.1 117.2)">VccIO</text>
<text x="281.7" y="117.2" transform="rotate(90 281.7 117.2)">VccINT</text>
<text x="286.3" y="117.2" transform="rotate(90 286.3 117.2)">VccINT</text>
<text x="169.1" y="122.4">IO_B1MC9/GCK1</text>
<text x="186.5" y="122.4">IO_B3MC11</text>
<text x="106.2" y="129.9" transform="rotate(90 106.2 129.9)">PROG_B</text>
<text x="110.8" y="129.9" transform="rotate(90 110.8 129.9)">M2</text>
<text x="115.4" y="129.9" transform="rotate(90 115.4 129.9)">M1</text>
<text x="120.1" y="129.9" transform="rotate(90 120.1 129.9)">M0</text>
<text x="124.7" y="129.9" transform="rotate(90 124.7 129.9)">HSWAP_EN</text>
<text x="129.3" y="129.9" transform="rotate(90 129.3 129.9)">DONE</text>
<text x="133.9" y="129.9" transform="rotate(90 133.9 129.9)">CCLK</text>
<text x="149.7" y="131.6">1</text>
<text x="169.1" y="127">IO_B1MC11/GCK2</text>
<text x="169.1" y="131.6">IO_B1MC14/GCK3</text>
<text x="186.5" y="127">IO_B3MC14</text>
<text x="186.5" y="131.6">IO_B3MC15</text>
<text x="277.1" y="128.5" transform="rotate(90 277.1 128.5)">GND</text>
<text x="281.7" y="128.5" transform="rotate(90 281.7 128.5)">GND</text>
<text x="286.3" y="128.5" transform="rotate(90 286.3 128.5)">GND</text>
<text x="149.7" y="136.2">2</text>
<text x="169.1" y="136.2">IO_B1MC15</text>
<text x="186.5" y="136.2">IO_B3MC16</text>
<text x="149.7" y="140.9">3</text>
<text x="169.1" y="140.9">IO_B1MC17</text>
<text x="186.5" y="140.9">IO_B3MC17</text>
<text x="87.7" y="147" transform="rotate(90 87.7 147)">IO_L31P_4/DOUT/BUSY</text>
<text x="133.9" y="149.5" transform="rotate(90 133.9 149.5)">IO_L01N_5/RDWR_B</text>
<text x="149.7" y="145.5">4</text>
<text x="169.1" y="145.5">IO_B2MC2</text>
<text x="187.4" y="145.5">IO_B4MC2</text>
<text x="83.1" y="154.6" transform="rotate(90 83.1 154.6)">IO_L31P_5/D5</text>
<text x="92.3" y="154.6" transform="rotate(90 92.3 154.6)">IO_L31N_5/D4</text>
<text x="97" y="151.5" transform="rotate(90 97 151.5)">IO_L31N_4/INIT_B</text>
<text x="101.6" y="154.6" transform="rotate(90 101.6 154.6)">IO_L30P_4/D3</text>
<text x="106.2" y="154.6" transform="rotate(90 106.2 154.6)">IO_L30N_4/D2</text>
<text x="110.8" y="154.6" transform="rotate(90 110.8 154.6)">IO_L28P_5/D7</text>
<text x="115.4" y="154.6" transform="rotate(90 115.4 154.6)">IO_L28N_5/D6</text>
<text x="120.1" y="154.6" transform="rotate(90 120.1 154.6)">IO_L27P_4/D1</text>
<text x="124.7" y="151.2" transform="rotate(90 124.7 151.2)">IO_L27N_4/DIN/D0</text>
<text x="129.3" y="152.4" transform="rotate(90 129.3 152.4)">IO_L01P_5/CS_B</text>
<text x="149.7" y="150.1">5</text>
<text x="149.7" y="154.7">6</text>
<text x="169.1" y="150.1">IO_B2MC5</text>
<text x="169.1" y="154.7">IO_B2MC6</text>
<text x="187.4" y="150.1">IO_B4MC5</text>
<text x="187.4" y="154.7">IO_B4MC8</text>
<text x="264.9" y="150.1">CD_DAT[3]/NC/nCS</text>
<text x="264.9" y="154.7">CMD/CMD/Din</text>
<text x="285.9" y="155.9">prot_det_com</text>
<text x="149.7" y="159.3">7</text>
<text x="169.1" y="159.3">IO_B2MC8</text>
<text x="186.5" y="159.3">IO_B4MC11</text>
<text x="264.9" y="159.3">Vss1</text>
<text x="291" y="159.4">protect</text>
<text x="149.7" y="163.9">8</text>
<text x="169.1" y="163.9">IO_B2MC9/GSR</text>
<text x="186.5" y="163.9">IO_B4MC14</text>
<text x="264.9" y="163.9">Vdd</text>
<text x="291.5" y="162.8">detect</text>
<text x="148.8" y="173.2">10</text>
<text x="149.7" y="168.6">9</text>
<text x="169.1" y="168.6">IO_B2MC11/GTS2</text>
<text x="169.1" y="173.2">IO_B2MC14/GTS1</text>
<text x="186.5" y="168.6">IO_B4MC15</text>
<text x="186.5" y="173.2">IO_B4MC17</text>
<text x="264.9" y="168.6">CLK</text>
<text x="264.9" y="173.2">Vss2</text>
<text x="169.1" y="177.8">IO_B2MC15</text>
<text x="264.9" y="177.8">DAT[0]/DAT[0]/Dout</text>
<text x="169.1" y="182.4">IO_B2MC17</text>
<text x="184.7" y="185.6" transform="rotate(-90 184.7 185.6)">TCK</text>
<text x="264.9" y="182.4">DAT[1]/NC/NC</text>
<text x="175.5" y="186.5" transform="rotate(-90 175.5 186.5)">TDI</text>
<text x="180.1" y="186.5" transform="rotate(-90 180.1 186.5)">TDO</text>
<text x="189.3" y="186.5" transform="rotate(-90 189.3 186.5)">TMS</text>
<text x="264.9" y="187">DAT[2]/NC/NC</text>
<text x="285.2" y="191" transform="rotate(-90 285.2 191)">GND</text>
<text x="288.6" y="191" transform="rotate(-90 288.6 191)">GND</text>
<text x="178.4" y="225.1">A</text>
<text x="192.3" y="225.1">Y</text>
<text x="236.1" y="225.1">A</text>
<text x="250" y="225.1">Y</text>
<text x="295" y="225.1">A</text>
<text x="308.9" y="225.1">Y</text>
<text x="178.4" y="229.8">B</text>
<text x="236.1" y="229.8">B</text>
<text x="295" y="229.8">B</text>
<text x="178.4" y="234.4">C</text>
<text x="183.6" y="238.4" transform="rotate(-90 183.6 238.4)">Vcc</text>
<text x="188.2" y="238.4" transform="rotate(-90 188.2 238.4)">GND</text>
<text x="236.1" y="234.4">C</text>
<text x="241.3" y="238.4" transform="rotate(-90 241.3 238.4)">Vcc</text>
<text x="245.9" y="238.4" transform="rotate(-90 245.9 238.4)">GND</text>
<text x="295" y="234.4">C</text>
<text x="300.2" y="238.4" transform="rotate(-90 300.2 238.4)">Vcc</text>
<text x="304.8" y="238.4" transform="rotate(-90 304.8 238.4)">GND</text>
</g>
</svg>
